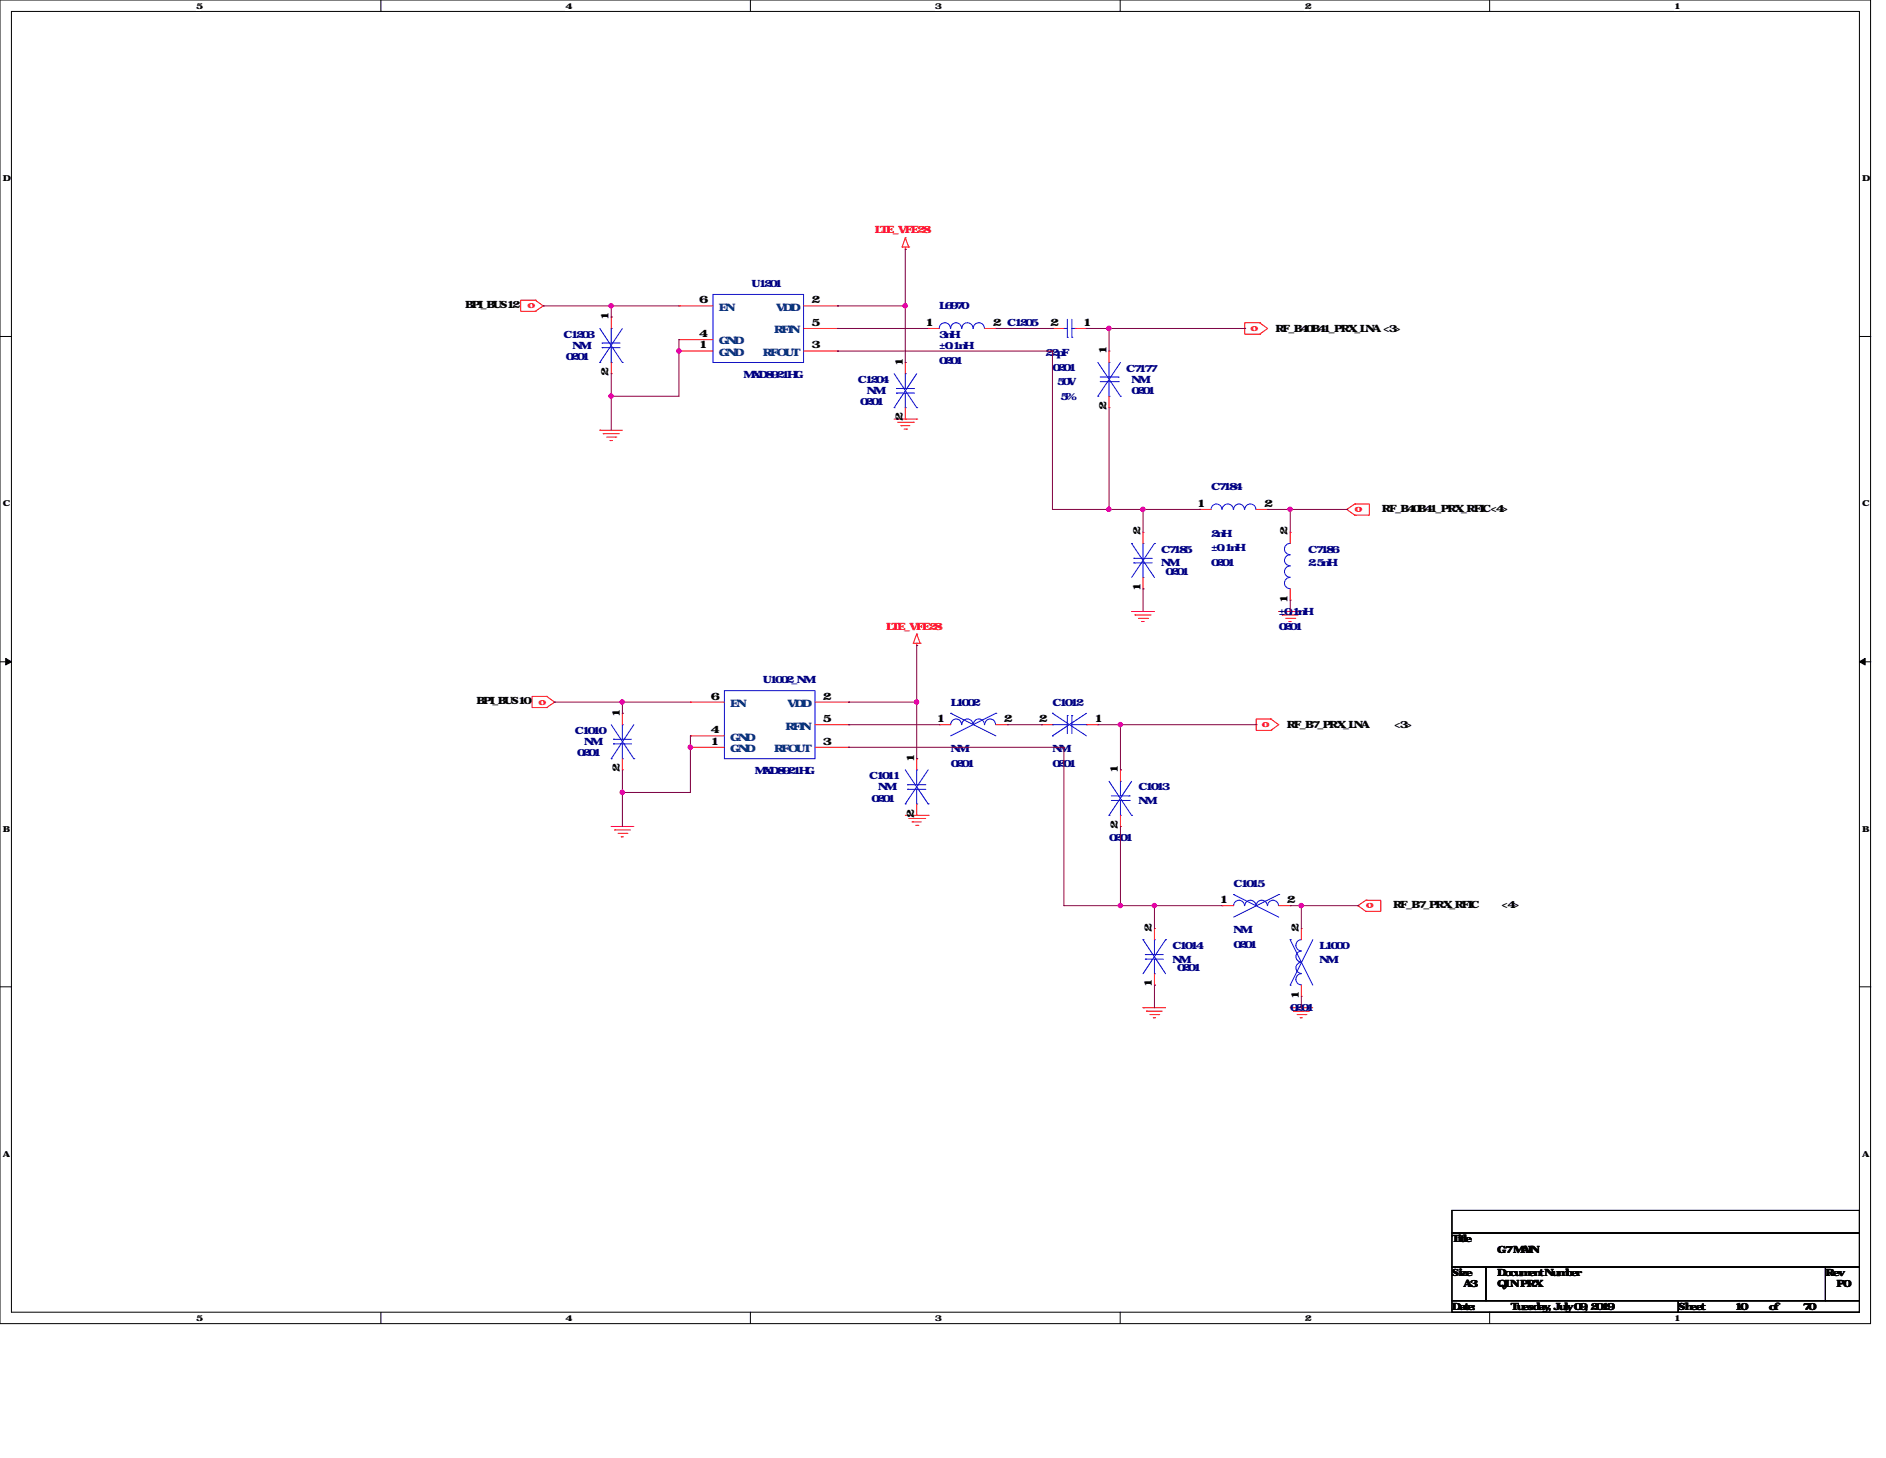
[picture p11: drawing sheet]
<svg xmlns="http://www.w3.org/2000/svg" width="279mm" height="216mm" viewBox="0 0 279 216" stroke-linecap="round" stroke-linejoin="round" font-family="sans-serif">
<path d="M0 0h277.1v196h-277.1zM1.7 1.7h273.8v192.6h-273.8z" fill="none" stroke="#000" stroke-width=".15"/>
<g fill="#fff">
<path d="M29 .2h.7v1.3h-.7z"/>
<path d="M29 194.5h.7v1.3h-.7z"/>
</g>
<path d="M56.4 0v1.7M56.4 194.3v1.7" fill="none" stroke="#000" stroke-width=".15"/>
<g fill="#fff">
<path d="M83.8 .2h.6v1.3h-.6z"/>
<path d="M83.8 194.5h.6v1.3h-.6z"/>
</g>
<path d="M111.2 0v1.7M111.2 194.3v1.7" fill="none" stroke="#000" stroke-width=".15"/>
<g fill="#fff">
<path d="M138.5 .2h.6v1.3h-.6z"/>
<path d="M138.5 194.5h.6v1.3h-.6z"/>
</g>
<path d="M165.9 0v1.7M165.9 194.3v1.7" fill="none" stroke="#000" stroke-width=".15"/>
<g fill="#fff">
<path d="M193.3 .2h.6v1.3h-.6z"/>
<path d="M193.3 194.5h.6v1.3h-.6z"/>
</g>
<path d="M220.7 0v1.7M220.7 194.3v1.7" fill="none" stroke="#000" stroke-width=".15"/>
<g fill="#fff">
<path d="M248 .2h.7v1.3h-.7z"/>
<path d="M248 194.5h.7v1.3h-.7z"/>
<path d="M.4 25.7h.9v1.4h-.9z"/>
<path d="M275.9 25.7h.8v1.4h-.8z"/>
<path d="M.4 73.9h.9v1.3h-.9z"/>
<path d="M275.9 73.9h.8v1.3h-.8z"/>
</g>
<path d="M0 49.8h1.7M275.5 49.8h1.7" fill="none" stroke="#000" stroke-width=".15"/>
<g fill="#fff">
<path d="M.4 122h.8v1.4h-.8z"/>
<path d="M275.9 122h.7v1.4h-.7z"/>
</g>
<path d="M0 98h1.7M275.5 98h1.7" fill="none" stroke="#000" stroke-width=".15"/>
<path d="M.8 97.5l.9 .5-.9 .5zM275.5 98l.8-.5v1z" fill="#000" stroke="#000" stroke-width=".15"/>
<g fill="#fff">
<path d="M.4 170.2h.8v1.3h-.8z"/>
<path d="M275.9 170.2h.7v1.3h-.7z"/>
</g>
<path d="M0 146.1h1.7M275.5 146.1h1.7M215.1 179.2h60.4v3.4h-60.4zM215.1 182.6h60.4v5h-60.4zM215.1 187.6h5v5h-5zM215.1 192.6h33.5v1.7h-33.5zM220.1 187.6h50.3v5h-50.3zM248.6 192.6h26.9v1.7h-26.9zM270.4 187.6h5.1v5h-5.1z" fill="none" stroke="#000" stroke-width=".15"/>
<g fill="none" stroke="#f00" stroke-width=".15">
<path d="M133.6 36.6h.1M133.6 36.6h1M134.1 36.9h.1M134.1 35.2h.1M134.1 36.6v.3M134.1 35.2l.5 1.4M134.1 35.2l-.5 1.4M134.6 36.6h.1M79.3 44.4h.1M79.3 46.1h.1M79.3 44.4h-2.2v1.7h2.2M79.3 44.4l1.2 .9-1.2 .8"/>
<path d="M90.6 46.9h.1M90.6 55.3h.1M90.6 46.9v1.7M90.6 53.7v1.6M100.6 52h.1M100.6 50.3h.1M100.6 45.3h.1M100.6 52h5M100.6 45.3h5M100.6 50.3h5M119 52h5.1M119 45.3h5.1"/>
<path d="M119 48.6h5.1M124.1 45.3h.1M124.1 52h.1M124.1 48.6h.1M134.1 53.7h.1M134.1 53.7v1.6M137.5 48.6h.1M137.5 48.6h1.6M145.9 48.6h1.6M147.5 48.6h.1M155.9 48.6h.1M155.9 48.6h1.7"/>
<path d="M159.3 48.6h1.7M161 48.6h.1M164.3 52h.1M164.3 52v1.7M164.3 58.7v1.7M186.6 47.8h.1M186.6 49.5h.1M186.6 47.8h-2.2v1.7h2.2M186.6 47.8l1.2 .8-1.2 .9M88.9 63.7h.1M88.9 63.7h3.3M89.4 64.2h.1"/>
<path d="M89.4 64.2h2.3M89.9 64.7h1.3M90.4 65.2h.1M90.4 65.2h.3M91.2 64.7h.1M132.5 62.1h3.3M133 62.5h2.3M133.5 63h.1M133.5 63h1.3M133.9 63.5h.4M134.1 62.1h.1M134.1 60.4v1.7"/>
<path d="M134.3 63.5h.1M135.3 62.5h.1M135.8 62.1h.1M164.3 60.4h.1M169.3 78.8h.1M169.3 78.8v1.7M177.7 75.4h.1M177.7 75.4h1.7M186.1 75.4h1.7M187.8 75.4h.1M191.1 78.8h.1M191.1 78.8v1.7"/>
<path d="M200.7 76.3h.1M200.7 74.6h.1M200.7 74.6h2.2v1.7h-2.2M200.7 74.6l-1.2 .8 1.2 .9M135.3 95.2h.1M135.3 95.2h1M135.8 95.6h.1M135.8 93.9h.1M135.8 95.2v.4M135.8 93.9l.5 1.3M135.8 93.9l-.5 1.3M136.3 95.2h.1"/>
<path d="M167.6 90.6h.1M167.6 90.6h3.4M168.1 91.1h.1M168.1 91.1h2.4M168.7 91.6h1.3M169.2 92h.1M169.2 92h.3M169.3 87.2h.1M169.3 85.5v1.7M170 91.6h.1M189.4 90.6h.1M189.4 90.6h3.4"/>
<path d="M189.9 91.1h.1M189.9 91.1h2.4M190.5 91.6h1.3M191 92h.1M191 92h.3M191.1 88.9h.1M191.1 87.2v1.7M191.8 91.6h.1M81 103.1h.1M81 104.8h.1M81 103.1h-2.2v1.7h2.2M81 103.1l1.2 .9-1.2 .8"/>
<path d="M92.2 105.6h.1M92.2 114h.1M92.2 105.6v1.7M92.2 112.4v1.6M102.3 110.7h.1M102.3 109h.1M102.3 104h.1M102.3 110.7h5M102.3 104h5M102.3 109h5M120.7 110.7h5M120.7 104h5"/>
<path d="M120.7 107.3h5M125.7 104h.1M125.7 110.7h.1M125.7 107.3h.1M135.8 112.4h.1M135.8 112.4v1.6M135.8 119v1.7M139.1 107.3h.1M139.1 107.3h1.7M147.5 107.3h1.7M149.2 107.3h.1M154.3 107.3h.1"/>
<path d="M154.3 107.3h1.6M161 107.3h1.6M162.6 107.3h.1M166 114h.1M166 114v1.7M188.3 106.5h.1M188.3 108.2h.1M188.3 106.5h-2.2v1.7h2.2M188.3 106.5l1.1 .8-1.1 .9M90.6 122.4h.1M90.6 122.4h3.3M91.1 122.9h.1"/>
<path d="M91.1 122.9h2.3M91.6 123.4h1.3M92 123.9h.1M92 123.9h.4M92.9 123.4h.1M134.1 120.7h3.4M134.6 121.2h2.4M135.1 121.7h.1M135.1 121.7h1.4M135.6 122.2h.4M135.8 120.7h.1M136 122.2h.1"/>
<path d="M137 121.2h.1M137.5 120.7h.1M166 122.4h.1M166 120.7v1.7M171 137.5h.1M171 137.5v1.6M181.1 134.1h.1M181.1 134.1h1.7M189.4 134.1h1.7M191.1 134.1h.1M192.8 137.5h.1M192.8 137.5v1.6"/>
<path d="M202.4 135h.1M202.4 133.3h.1M202.4 133.3h2.2v1.7h-2.2M202.4 133.3l-1.2 .8 1.2 .9M169.3 149.2h.1M169.3 149.2h3.4M169.8 149.7h.1M169.8 149.7h2.4M170.3 150.2h1.4M170.9 150.7h.1M170.9 150.7h.3M171 145.9h.1"/>
<path d="M171 144.2v1.7M171.7 150.2h.1M191.1 149.2h.1M191.1 149.2h3.4M191.6 149.7h.1M191.6 149.7h2.4M192.2 150.2h1.3M192.6 150.7h.1M192.6 150.7h.4M192.8 147.5h.1M192.8 145.9v1.6M193.5 150.2h.1"/>
</g>
<g fill="none" stroke="#00f" stroke-width=".15">
<path d="M88.9 53.7h.1M88.9 48.6l3.3 5.1M89.2 50.8h.1M89.2 51.5h.1M89.2 50.8h2.7M89.2 51.5h2.7M90.6 48.6h.1M90.6 53.7h.1M90.6 48.6v2.2M90.6 51.5v2.2M92.2 53.7h.1M92.2 48.6l-3.3 5.1"/>
<path d="M105.6 43.6h13.4v10.1h-13.4zM132.5 55.3l3.3 5.1M132.8 57.5h.1M132.8 58.2h.1M132.8 57.5h2.7M132.8 58.2h2.7M134.1 55.3h.1M134.1 55.3v2.2M134.1 58.2v2.2M135.8 55.3l-3.3 5.1M139.1 48.6a.83 .83 0 0 1 .9-.8 .83 .83 0 0 1 .8 .8M140.8 48.6a.81 .81 0 0 1 .8-.8 .81 .81 0 0 1 .9 .8"/>
<path d="M142.5 48.6a.83 .83 0 0 1 .8-.8 .83 .83 0 0 1 .8 .8M144.2 48.6a.83 .83 0 0 1 .8-.8 .83 .83 0 0 1 .8 .8M157.6 48.6h.1M157.6 48.6h.5M158.1 50h.1M158.1 47.3v2.7M158.8 50h.1M158.8 47.3v2.7M158.8 48.6h.5M159.3 48.6h.1M162.6 58.7h.1M162.6 53.7l3.4 5"/>
<path d="M163 55.8h2.7M163 56.5h2.7M164.3 53.7h.1M164.3 58.7h.1M164.3 53.7v2.1M164.3 56.5v2.2M165.7 55.8h.1M165.7 56.5h.1M166 58.7h.1M166 53.7l-3.4 5M132.5 60.4h.1M134.1 60.4h.1"/>
<path d="M135.8 60.4h.1M179.4 75.4a.8 .8 0 0 1 .8-.8 .8 .8 0 0 1 .8 .8M181.1 75.4a.83 .83 0 0 1 .8-.8 .83 .83 0 0 1 .8 .8M182.8 75.4a.8 .8 0 0 1 .8-.8 .8 .8 0 0 1 .8 .8M184.4 75.4a.83 .83 0 0 1 .8-.8 .83 .83 0 0 1 .9 .8M167.6 80.5h.1M167.6 80.5l3.4 5M168 83.4h.1M168 82.7h.1M168 83.4h2.7M168 82.7h2.7M169.3 85.5h.1"/>
<path d="M169.3 80.5h.1M169.3 80.5v2.2M169.3 83.4v2.1M171 80.5h.1M171 80.5l-3.4 5M191.1 85.5a.83 .83 0 0 0-.8 .8 .83 .83 0 0 0 .8 .9M191.1 83.8a.83 .83 0 0 0-.8 .8 .83 .83 0 0 0 .8 .9M191.1 82.2a.81 .81 0 0 0-.8 .8 .81 .81 0 0 0 .8 .8M191.1 80.5a.83 .83 0 0 0-.8 .8 .83 .83 0 0 0 .8 .8M90.6 112.4h.1M90.6 107.3l3.3 5.1M90.9 109.5h.1"/>
<path d="M90.9 110.2h.1M90.9 109.5h2.7M90.9 110.2h2.7M92.2 107.3h.1M92.2 112.4h.1M92.2 107.3v2.2M92.2 110.2v2.2M93.9 112.4h.1M93.9 107.3l-3.3 5.1M107.3 102.3h13.4v10.1h-13.4zM134.1 119h.1M134.1 114l3.4 5"/>
<path d="M134.5 116.2h.1M134.5 116.9h.1M134.5 116.2h2.7M134.5 116.9h2.7M135.8 114h.1M135.8 119h.1M135.8 114v2.2M135.8 116.9v2.1M137.5 119h.1M137.5 114l-3.4 5M140.8 105.6h.1M140.8 105.6l6.7 3.4"/>
<path d="M140.8 107.3a.81 .81 0 0 1 .8-.8 .81 .81 0 0 1 .9 .8M142.5 107.3a.83 .83 0 0 1 .8-.8 .83 .83 0 0 1 .8 .8M144.2 107.3a.83 .83 0 0 1 .8-.8 .83 .83 0 0 1 .8 .8M145.9 107.3a.81 .81 0 0 1 .8-.8 .81 .81 0 0 1 .8 .8M147.5 105.6h.1M147.5 105.6l-6.7 3.4M155.9 107.3h.1M155.9 109h.1M155.9 105.6h.1M155.9 107.3h2.2M155.9 105.6l5.1 3.4M158.1 106h.1"/>
<path d="M158.1 106v2.6M158.8 106h.1M158.8 106v2.6M158.8 107.3h2.2M161 107.3h.1M161 105.6l-5.1 3.4M164.3 115.7l3.3 5M164.6 117.9h2.7M164.6 118.5h2.7M166 115.7h.1M166 115.7v2.2M166 118.5v2.2"/>
<path d="M167.3 117.9h.1M167.3 118.5h.1M167.6 115.7l-3.3 5M164.3 120.7h.1M166 120.7h.1M167.6 120.7h.1M169.3 139.1h.1M169.3 139.1l3.4 5.1M171 139.1h.1M171 139.1v2.3M172.7 139.1h.1M172.7 139.1l-3.4 5.1"/>
<path d="M182.8 134.1a.8 .8 0 0 1 .8-.8 .8 .8 0 0 1 .8 .8M182.8 132.5h.1M182.8 132.5l6.6 3.3M184.4 134.1a.83 .83 0 0 1 .8-.8 .83 .83 0 0 1 .9 .8M186.1 134.1a.83 .83 0 0 1 .8-.8 .83 .83 0 0 1 .8 .8M187.8 134.1a.8 .8 0 0 1 .8-.8 .8 .8 0 0 1 .8 .8M189.4 132.5h.1M189.4 132.5l-6.6 3.3M191.1 139.1h.1M191.1 139.1l3.4 6.8M192.8 139.1a.83 .83 0 0 0-.8 .9 .83 .83 0 0 0 .8 .8M194.5 139.1l-3.4 6.8"/>
<path d="M169.7 142h.1M169.7 141.4h.1M169.7 142h2.6M169.7 141.4h2.6M171 144.2h.1M171 142v2.2M191.1 145.9h.1M192.8 144.2a.83 .83 0 0 0-.8 .8 .83 .83 0 0 0 .8 .8M192.8 142.5a.83 .83 0 0 0-.8 .8 .83 .83 0 0 0 .8 .8M192.8 140.8a.8 .8 0 0 0-.8 .8 .8 .8 0 0 0 .8 .9"/>
</g>
<g fill="none" stroke="#800040" stroke-width=".15">
<path d="M134.1 36.9h.1M134.1 36.9v16.8M80.5 45.3h.1M80.5 45.3h20.1M90.6 46.9h.1M90.6 45.3h.1M90.6 58.7h.1M90.6 45.3v1.6M90.6 55.3v8.4M100.6 50.3h.1M100.6 52h.1M100.6 50.3v8.4h-10"/>
<path d="M124.1 45.3h.1M124.1 48.6h.1M124.1 52h.1M124.1 45.3h10M124.1 48.6h13.4M124.1 52h31.8M134.1 53.7h.1M147.5 48.6h8.4M155.9 48.6h.1M155.9 52h.1M155.9 52v23.4h21.8M161 48.6h23.4"/>
<path d="M164.3 48.6h.1M164.3 48.6v3.4M184.4 48.6h.1M164.3 75.4h.1M164.3 60.4v15M169.3 75.4h.1M169.3 75.4v3.4M177.7 75.4h.1M187.8 75.4h11.7M191.1 75.4h.1M191.1 75.4v3.4M199.5 75.4h.1"/>
<path d="M135.8 95.6h.1M135.8 95.6v16.8M169.3 87.2h.1M169.3 87.2v3.4M191.1 90.6h.1M191.1 88.9v1.7M82.2 104h.1M82.2 104h20.1M92.2 104h.1M92.2 105.6h.1M92.2 117.3h.1M92.2 104v1.6"/>
<path d="M92.2 114v8.4M102.3 109h.1M102.3 110.7h.1M102.3 109v8.3h-10.1M125.7 104h.1M125.7 107.3h.1M125.7 110.7h.1M125.7 104h10.1M125.7 107.3h13.4M125.7 110.7h31.9M135.8 112.4h.1M149.2 107.3h5.1"/>
<path d="M154.3 107.3h.1M157.6 110.7h.1M157.6 110.7v23.4h23.5M162.6 107.3h23.5M166 107.3h.1M166 114h.1M166 107.3v6.7M186.1 107.3h.1M166 134.1h.1M166 122.4v11.7M171 134.1h.1M171 134.1v3.4"/>
<path d="M191.1 134.1h10.1M192.8 134.1h.1M192.8 134.1v3.4M201.2 134.1h.1M171 145.9h.1M171 145.9v3.3M192.8 149.2h.1M192.8 147.5v1.7"/>
</g>
<g fill="#f0f" stroke="#f0f" stroke-width=".15">
<circle cx="90.5" cy="45.3" r=".32"/>
<circle cx="134.1" cy="45.3" r=".32"/>
<circle cx="100.6" cy="52" r=".32"/>
<circle cx="90.5" cy="58.7" r=".32"/>
<circle cx="169.3" cy="75.4" r=".32"/>
<circle cx="191.1" cy="75.4" r=".32"/>
<circle cx="164.3" cy="75.4" r=".32"/>
<circle cx="164.3" cy="48.6" r=".32"/>
<circle cx="135.8" cy="103.9" r=".32"/>
<circle cx="92.2" cy="103.9" r=".32"/>
<circle cx="166" cy="107.3" r=".32"/>
<circle cx="102.3" cy="110.6" r=".32"/>
<circle cx="92.2" cy="117.3" r=".32"/>
<circle cx="171" cy="134.1" r=".32"/>
<circle cx="192.8" cy="134.1" r=".32"/>
<circle cx="166" cy="134.1" r=".32"/>
</g>
<g font-size="1.5" fill="#f00">
<text x="129.6" y="34.5">LTE_VFE28</text>
<text x="78.1" y="45.7">o</text>
<text x="185.3" y="49">o</text>
<text x="201.8" y="75.1" transform="rotate(-180 201.8 75.1)">o</text>
<text x="131.3" y="93.2">LTE_VFE28</text>
<text x="79.8" y="104.4">o</text>
<text x="186.9" y="107.7">o</text>
<text x="203.5" y="133.7" transform="rotate(-180 203.5 133.7)">o</text>
</g>
<g font-size="1.5">
<text x="68.9" y="45.6">BPI_BUS12</text>
<text x="90.2" y="47.5" transform="rotate(-90 90.2 47.5)">1</text>
<text x="103.6" y="44.9">6</text>
<text x="120.2" y="44.9">2</text>
<text x="103.6" y="51.6">1</text>
<text x="103.6" y="49.9">4</text>
<text x="120.2" y="51.6">3</text>
<text x="120.2" y="48.3">5</text>
<text x="137.1" y="48.3">1</text>
<text x="147.1" y="48.3">2</text>
<text x="155.6" y="48.3">2</text>
<text x="160.4" y="48.3">1</text>
<text x="163.9" y="52.5" transform="rotate(-90 163.9 52.5)">1</text>
<text x="188.9" y="49.1">RF_B40B41_PRX_LNA &lt;3&gt;</text>
<text x="90.2" y="55.7" transform="rotate(-90 90.2 55.7)">2</text>
<text x="133.7" y="54.1" transform="rotate(-90 133.7 54.1)">1</text>
<text x="133.7" y="62.4" transform="rotate(-90 133.7 62.4)">2</text>
<text x="163.9" y="60.7" transform="rotate(-90 163.9 60.7)">2</text>
<text x="177.4" y="75.1">1</text>
<text x="187.3" y="75.1">2</text>
<text x="204.7" y="75.8">RF_B40B41_PRX_RFIC&lt;4&gt;</text>
<text x="169" y="79.3" transform="rotate(-90 169 79.3)">2</text>
<text x="190.8" y="79.3" transform="rotate(-90 190.8 79.3)">2</text>
<text x="169" y="87.5" transform="rotate(-90 169 87.5)">1</text>
<text x="190.8" y="89.2" transform="rotate(-90 190.8 89.2)">1</text>
<text x="70.6" y="104.3">BPI_BUS10</text>
<text x="91.8" y="106.1" transform="rotate(-90 91.8 106.1)">1</text>
<text x="105.3" y="103.6">6</text>
<text x="121.9" y="103.6">2</text>
<text x="121.9" y="106.9">5</text>
<text x="138.8" y="106.9">1</text>
<text x="148.7" y="106.9">2</text>
<text x="153.9" y="106.9">2</text>
<text x="162.1" y="106.9">1</text>
<text x="190.6" y="107.8">RF_B7_PRX_LNA</text>
<text x="206.5" y="107.8">&lt;3&gt;</text>
<text x="105.3" y="110.3">1</text>
<text x="105.3" y="108.6">4</text>
<text x="121.9" y="110.3">3</text>
<text x="135.4" y="112.8" transform="rotate(-90 135.4 112.8)">1</text>
<text x="91.8" y="114.4" transform="rotate(-90 91.8 114.4)">2</text>
<text x="165.6" y="114.5" transform="rotate(-90 165.6 114.5)">1</text>
<text x="135.4" y="121.1" transform="rotate(-90 135.4 121.1)">2</text>
<text x="165.6" y="122.8" transform="rotate(-90 165.6 122.8)">2</text>
<text x="170.6" y="138" transform="rotate(-90 170.6 138)">2</text>
<text x="180.7" y="133.7">1</text>
<text x="190.6" y="133.7">2</text>
<text x="192.4" y="138" transform="rotate(-90 192.4 138)">2</text>
<text x="206.4" y="134.5">RF_B7_PRX_RFIC</text>
<text x="222.5" y="134.5">&lt;4&gt;</text>
<text x="170.6" y="146.2" transform="rotate(-90 170.6 146.2)">1</text>
<text x="192.4" y="147.9" transform="rotate(-90 192.4 147.9)">1</text>
<text x="215.1" y="183.9">Title</text>
<text x="221.8" y="185.6">G7 MAIN</text>
<text x="215.1" y="189">Size</text>
<text x="216.8" y="190.6">A3</text>
<text x="221.8" y="190.6">QLN PRX</text>
<text x="221.8" y="189">Document Number</text>
<text x="270.4" y="189">Rev</text>
<text x="272.1" y="190.6">P0</text>
<text x="215.1" y="194">Date:</text>
<text x="223.8" y="194">Tuesday, July 09, 2019</text>
<text x="248.6" y="194">Sheet</text>
<text x="257" y="194">10</text>
<text x="262" y="194">of</text>
<text x="267.1" y="194">70</text>
</g>
<g font-size="1.5" fill="#004080">
<text x="106.5" y="46">EN</text>
<text x="115" y="46">VDD</text>
<text x="106.5" y="52.7">GND</text>
<text x="106.5" y="51">GND</text>
<text x="113" y="52.7">RFOUT</text>
<text x="114.7" y="49.4">RFIN</text>
<text x="108.2" y="104.7">EN</text>
<text x="116.7" y="104.7">VDD</text>
<text x="108.2" y="111.4">GND</text>
<text x="108.2" y="109.7">GND</text>
<text x="114.7" y="111.4">RFOUT</text>
<text x="116.4" y="108">RFIN</text>
</g>
<g font-size="1.5" fill="#000080">
<text x="111.3" y="42.5">U1201</text>
<text x="139.2" y="45.8">L6970</text>
<text x="83.5" y="50">C1203</text>
<text x="83.8" y="53.3">0201</text>
<text x="84.8" y="51.6">NM</text>
<text x="139.2" y="50">3nH</text>
<text x="139.2" y="51.6">±0.1nH</text>
<text x="139.2" y="53.8">0201</text>
<text x="149.2" y="48.3">C1205</text>
<text x="154.9" y="52.7">22pF</text>
<text x="110.2" y="56">MXD8921HG</text>
<text x="127.1" y="56.7">C1204</text>
<text x="128.4" y="58.4">NM</text>
<text x="155.9" y="54.9">0201</text>
<text x="156.6" y="57">50V</text>
<text x="157.1" y="59.2">5%</text>
<text x="166.8" y="55">C7177</text>
<text x="167.6" y="56.7">NM</text>
<text x="167.6" y="58.4">0201</text>
<text x="127.4" y="60">0201</text>
<text x="179.4" y="72.6">C7184</text>
<text x="172" y="81.8">C7185</text>
<text x="172" y="83.9">NM</text>
<text x="179.4" y="79.5">2nH</text>
<text x="179.4" y="81.7">±0.1nH</text>
<text x="179.4" y="83.9">0201</text>
<text x="193.8" y="81.8">C7186</text>
<text x="193.8" y="83.9">2.5nH</text>
<text x="172.7" y="85.2">0201</text>
<text x="189.4" y="91.1">±0.1nH</text>
<text x="189.4" y="93.2">0201</text>
<text x="113" y="101.1">U1002_NM</text>
<text x="140.8" y="104.5">L1002</text>
<text x="155.9" y="104.5">C1012</text>
<text x="85.2" y="108.7">C1010</text>
<text x="85.5" y="112">0201</text>
<text x="86.5" y="110.3">NM</text>
<text x="140.8" y="111.3">NM</text>
<text x="140.8" y="113.5">0201</text>
<text x="155.9" y="111.3">NM</text>
<text x="155.9" y="113.5">0201</text>
<text x="111.8" y="114.7">MXD8921HG</text>
<text x="128.8" y="115.4">C1011</text>
<text x="129.1" y="118.7">0201</text>
<text x="130.1" y="117.1">NM</text>
<text x="168.7" y="117.1">C1013</text>
<text x="168.7" y="119">NM</text>
<text x="164.3" y="124.6">0201</text>
<text x="182.8" y="131.3">C1015</text>
<text x="173.7" y="140.5">C1014</text>
<text x="173.7" y="142.5">NM</text>
<text x="174.4" y="143.9">0201</text>
<text x="182.8" y="138.2">NM</text>
<text x="182.8" y="140.3">0201</text>
<text x="195.5" y="140.5">L1000</text>
<text x="195.5" y="142.5">NM</text>
<text x="191.1" y="149.7">0201</text>
</g>
<g font-size="1.2">
<text x="29" y="1.3">5</text>
<text x="83.8" y="1.3">4</text>
<text x="138.5" y="1.3">3</text>
<text x="193.3" y="1.3">2</text>
<text x="248" y="1.3">1</text>
<text x=".4" y="26.8">D</text>
<text x="275.9" y="26.8">D</text>
<text x=".4" y="75">C</text>
<text x="275.9" y="75">C</text>
<text x=".4" y="123.1">B</text>
<text x="275.9" y="123.1">B</text>
<text x=".4" y="171.3">A</text>
<text x="275.9" y="171.3">A</text>
<text x="29" y="195.6">5</text>
<text x="83.8" y="195.6">4</text>
<text x="138.5" y="195.6">3</text>
<text x="193.3" y="195.6">2</text>
<text x="248" y="195.6">1</text>
</g>
</svg>
